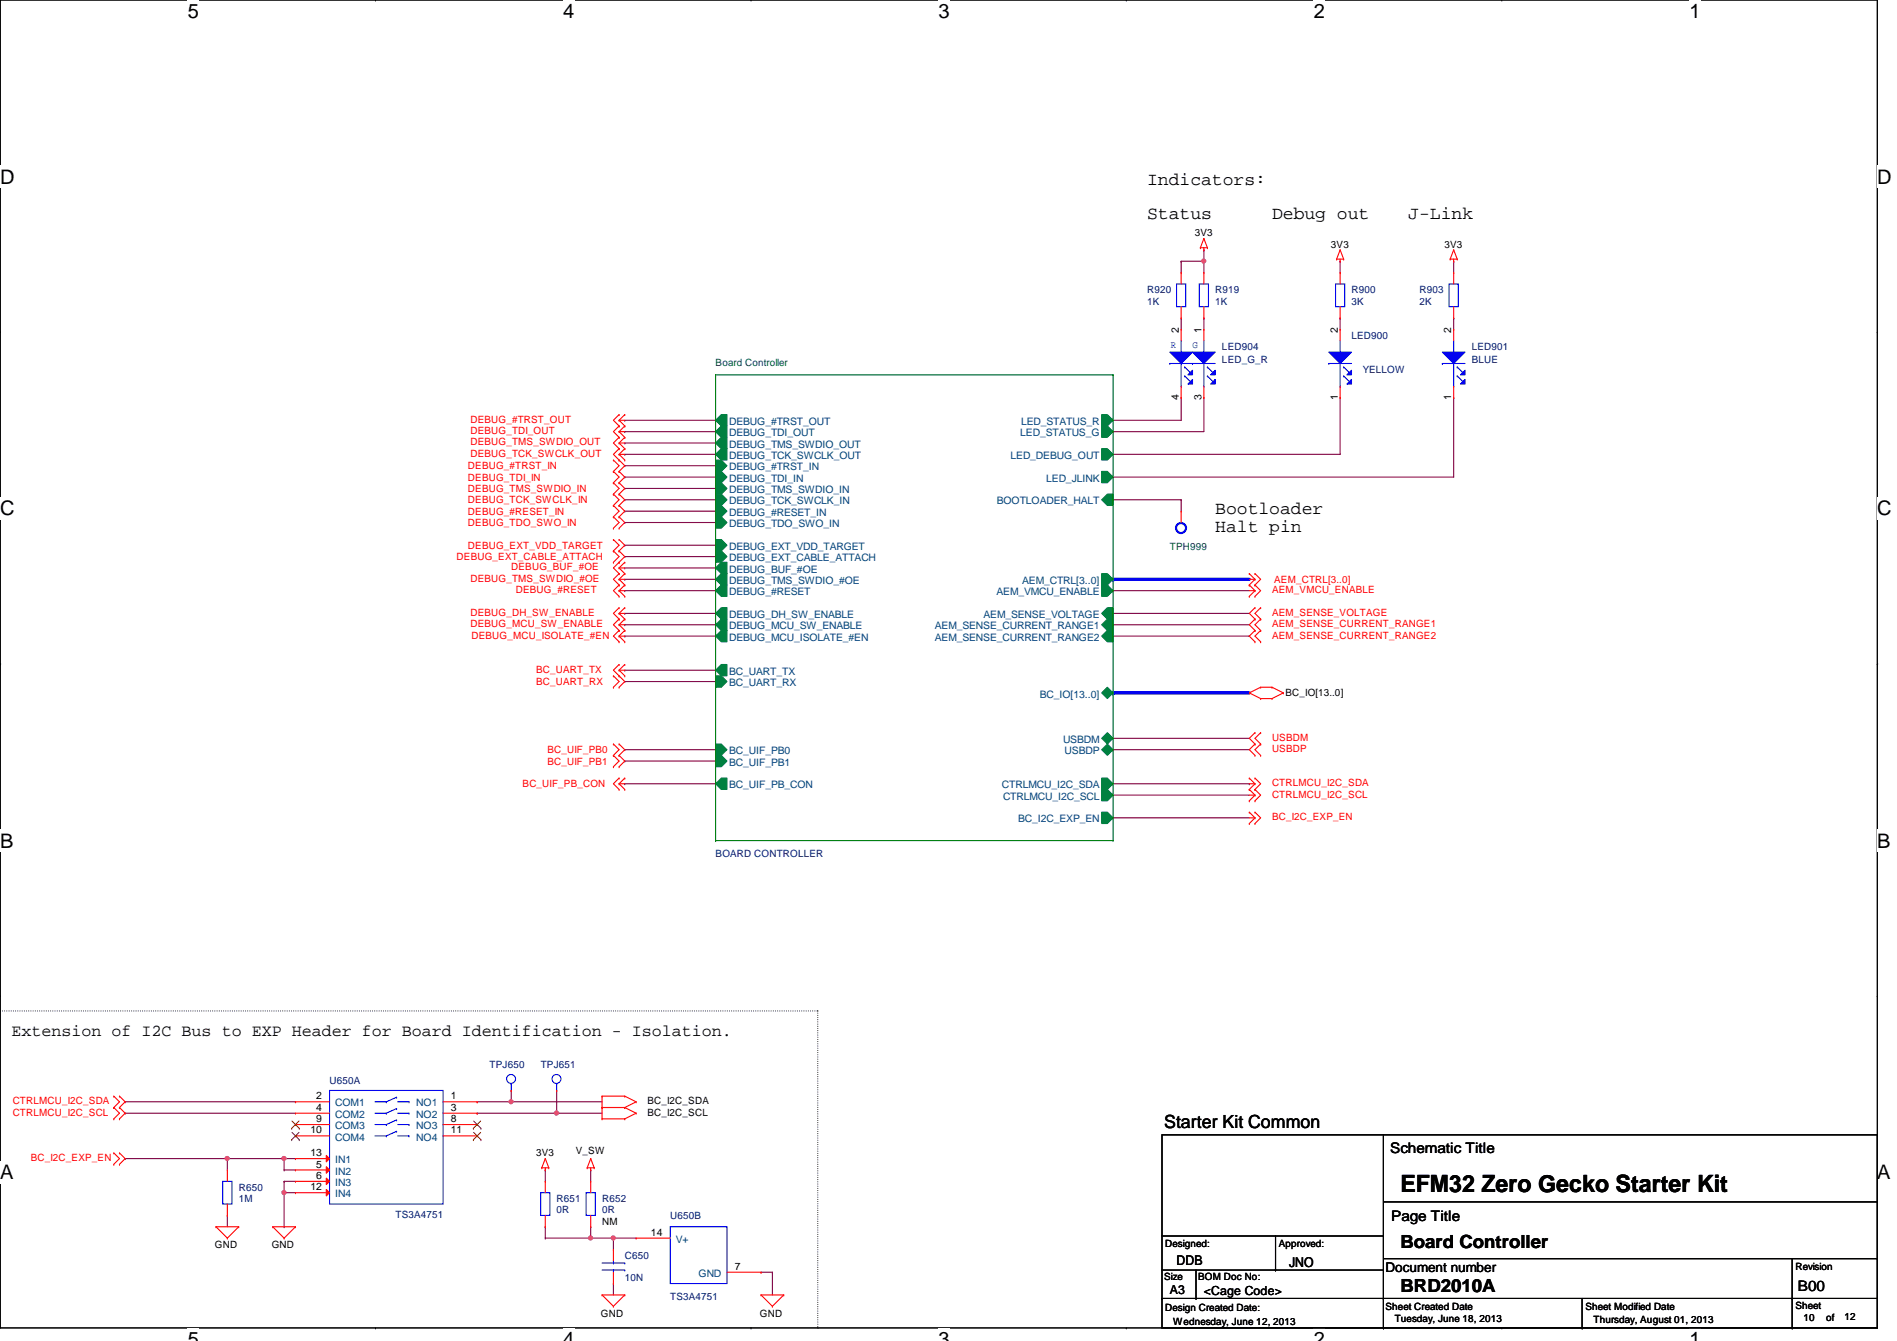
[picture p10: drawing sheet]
<svg xmlns="http://www.w3.org/2000/svg" width="297mm" height="210mm" viewBox="0 0 297 210" stroke-linecap="round" stroke-linejoin="round" font-family="sans-serif">
<path d="M0 0h294v207.9h-294z" fill="none" stroke="#000" stroke-width=".17"/>
<g fill="#fff">
<path d="M29.4 0h1.8v3.5h-1.8z"/>
<path d="M29.4 207.9h1.8v2h-1.8z"/>
</g>
<path d="M58.8 0h.1M58.8 207.9h.1" fill="none" stroke="#000" stroke-width=".17"/>
<g fill="#fff">
<path d="M88.2 0h1.7v3.5h-1.7z"/>
<path d="M88.2 207.9h1.7v2h-1.7z"/>
</g>
<path d="M117.6 0h.1M117.6 207.9h.1" fill="none" stroke="#000" stroke-width=".17"/>
<g fill="#fff">
<path d="M147 0h1.7v3.5h-1.7z"/>
<path d="M147 207.9h1.7v2h-1.7z"/>
</g>
<path d="M176.4 0h.1M176.4 207.9h.1" fill="none" stroke="#000" stroke-width=".17"/>
<g fill="#fff">
<path d="M205.7 0h1.8v3.5h-1.8z"/>
<path d="M205.7 207.9h1.8v2h-1.8z"/>
</g>
<path d="M235.2 0h.1M235.2 207.9h.1" fill="none" stroke="#000" stroke-width=".17"/>
<g fill="#fff">
<path d="M264.5 0h1.8v3.5h-1.8z"/>
<path d="M264.5 207.9h1.8v2h-1.8z"/>
<path d="M0 26h2.3v3.4h-2.3z"/>
<path d="M294 26h2.2v3.4h-2.2z"/>
<path d="M0 77.9h2.3v3.5h-2.3z"/>
<path d="M294 77.9h2.2v3.5h-2.2z"/>
</g>
<path d="M0 51.9h.1M294 51.9h.1" fill="none" stroke="#000" stroke-width=".17"/>
<g fill="#fff">
<path d="M0 129.9h2.1v3.4h-2.1z"/>
<path d="M294 129.9h2v3.4h-2z"/>
</g>
<path d="M0 103.9h.1M294 103.9h.1" fill="none" stroke="#000" stroke-width=".17"/>
<path d="M0 103.9h.1M294 103.9h.1" fill="none" stroke="#000" stroke-width=".16"/>
<g fill="#fff">
<path d="M0 181.8h2.1v3.5h-2.1z"/>
<path d="M294 181.8h2v3.5h-2z"/>
</g>
<path d="M0 155.9h.1M294 155.9h.1" fill="none" stroke="#000" stroke-width=".17"/>
<path d="M0 158.2h128.1M128.1 158.2h.1M128.1 158.2v49.7M128.1 207.9h.1" fill="none" stroke="#000" stroke-width=".17" stroke-dasharray="0 .3"/>
<g fill="none" stroke="#800040" stroke-width=".17">
<path d="M97.8 76.5h.1M97.8 74.7h.1M97.8 72.9h.1M97.8 78.2h.1M97.8 65.8h.1M97.8 71.1h.1M97.8 69.3h.1M97.8 67.6h.1M97.8 76.5h14.3M97.8 74.7h14.3M97.8 72.9h14.3M97.8 78.2h14.3"/>
<path d="M97.8 65.8h14.3M97.8 71.1h14.3M97.8 69.3h14.3M97.8 67.6h14.3M97.8 81.8h.1M97.8 80h.1M97.8 85.3h.1M97.8 87.1h.1M97.8 88.9h.1M97.8 90.7h.1M97.8 92.5h.1M97.8 96h.1"/>
<path d="M97.8 97.8h.1M97.8 99.6h.1M97.8 81.8h14.3M97.8 80h14.3M97.8 85.3h14.3M97.8 87.1h14.3M97.8 88.9h14.3M97.8 90.7h14.3M97.8 92.5h14.3M97.8 96h14.3M97.8 97.8h14.3M97.8 99.6h14.3"/>
<path d="M174.3 117.3h.1M174.3 115.6h.1M174.3 117.3h21.3M174.3 115.6h21.3"/>
</g>
<path d="M174.3 90.7h21.3" fill="none" stroke="#00f" stroke-width=".51"/>
<circle cx="174.3" cy="90.7" r=".25" fill="#00f"/>
<g fill="none" stroke="#800040" stroke-width=".17">
<path d="M188.5 39.1h.1M188.5 39.1v3.6M185 40.9h.1M185 40.9h3.5M188.5 40.9h.1M174.3 92.5h.1M174.3 96h.1M174.3 99.6h.1M174.3 97.8h.1M174.3 92.5h21.3M174.3 96h21.3M174.3 99.6h21.3"/>
<path d="M174.3 97.8h21.3M97.8 104.9h.1M97.8 106.7h.1M97.8 104.9h14.3M97.8 106.7h14.3"/>
</g>
<circle cx="188.5" cy="40.9" r=".32" fill="#f0f"/>
<circle cx="188.5" cy="40.9" r=".32" fill="none" stroke="#f0f" stroke-width=".17"/>
<g fill="none" stroke="#800040" stroke-width=".17">
<path d="M185 40.9h.1M185 49.8h.1M185 40.9v1.8M185 49.8v1.8M188.5 49.8h.1M188.5 49.8v1.8M209.8 40.9h.1M209.8 49.8h.1M209.8 40.9v1.8M209.8 49.8v1.8M227.6 40.9h.1M227.6 49.8h.1"/>
<path d="M227.6 40.9v1.8M227.6 49.8v1.8M174.3 78.2h.1M174.3 65.8h.1M174.3 67.6h.1M174.3 71.1h.1M174.3 74.7h.1M174.3 78.2h10.7M185 78.2h.1M185 62.2h.1M185 62.2v3.6h-10.7M185 78.2v1.8"/>
<path d="M188.5 62.2h.1M188.5 62.2v5.4h-14.2M209.8 62.2h.1M209.8 62.2v8.9h-35.5M227.6 62.2h.1M227.6 62.2v12.5h-53.3M97.8 117.3h.1M97.8 119.1h.1M97.8 117.3h14.3M97.8 119.1h14.3M97.8 122.7h.1M97.8 122.7h14.3"/>
</g>
<path d="M174.3 108.5h21.3" fill="none" stroke="#00f" stroke-width=".51"/>
<circle cx="174.3" cy="108.5" r=".25" fill="#00f"/>
<path d="M74.7 172.5h.1M74.7 174.2h.1M74.7 172.5h5.3M74.7 174.2h12.5M44.5 184.9h.1M44.5 184.9h1.8M44.5 184.9v1.8" fill="none" stroke="#800040" stroke-width=".17"/>
<circle cx="44.5" cy="186.7" r=".32" fill="#f0f"/>
<circle cx="44.5" cy="186.7" r=".32" fill="none" stroke="#f0f" stroke-width=".17"/>
<path d="M44.5 186.7h.1M44.5 192h.1M44.5 181.4h.1M44.5 186.7h1.8M44.5 181.4v1.7M44.5 186.7v5.3M44.5 181.4h1.8" fill="none" stroke="#800040" stroke-width=".17"/>
<circle cx="44.5" cy="181.3" r=".32" fill="#f0f"/>
<circle cx="44.5" cy="181.3" r=".32" fill="none" stroke="#f0f" stroke-width=".17"/>
<g fill="none" stroke="#800040" stroke-width=".17">
<path d="M35.6 190.2h.1M35.6 181.4h.1M35.6 181.4v1.7M35.6 190.2v1.8M44.5 183.1h.1M44.5 183.1h1.8M96.1 193.8h.1M96.1 193.8h3.5M96.1 193.8v1.8M119.2 199.1h.1M119.2 199.1h1.7M120.9 199.1h.1"/>
<path d="M120.9 199.1v3.6M96.1 200.9h.1M96.1 200.9v1.8"/>
</g>
<circle cx="96" cy="193.8" r=".32" fill="#f0f"/>
<circle cx="96" cy="193.8" r=".32" fill="none" stroke="#f0f" stroke-width=".17"/>
<g fill="none" stroke="#800040" stroke-width=".17">
<path d="M174.3 124.5h.1M174.3 128h.1M174.3 124.5h21.3M174.3 122.7h21.3M174.3 128h21.3M195.6 122.7h.1M19.6 172.5h.1M19.6 174.2h.1M19.6 172.5h26.7M19.6 174.2h26.7M19.6 181.4h.1M19.6 181.4h24.9"/>
<path d="M35.6 181.4h.1"/>
</g>
<circle cx="35.6" cy="181.3" r=".32" fill="#f0f"/>
<circle cx="35.6" cy="181.3" r=".32" fill="none" stroke="#f0f" stroke-width=".17"/>
<path d="M80 170.7h.1M80 172.5h.1M80 170.7v1.8M80 172.5h14.3" fill="none" stroke="#800040" stroke-width=".17"/>
<circle cx="80" cy="172.4" r=".32" fill="#f0f"/>
<circle cx="80" cy="172.4" r=".32" fill="none" stroke="#f0f" stroke-width=".17"/>
<path d="M87.2 170.7h.1M87.2 174.2h.1M87.2 170.7v3.5M87.2 174.2h7.1" fill="none" stroke="#800040" stroke-width=".17"/>
<circle cx="87.1" cy="174.2" r=".32" fill="#f0f"/>
<circle cx="87.1" cy="174.2" r=".32" fill="none" stroke="#f0f" stroke-width=".17"/>
<path d="M85.4 183.1h.1M85.4 192h.1M85.4 193.8h.1M85.4 183.1v1.8M85.4 192v1.8M85.4 193.8h7.1M92.5 183.1h.1M92.5 183.1v1.8" fill="none" stroke="#800040" stroke-width=".17"/>
<circle cx="92.5" cy="193.8" r=".32" fill="#f0f"/>
<circle cx="92.5" cy="193.8" r=".32" fill="none" stroke="#f0f" stroke-width=".17"/>
<path d="M92.5 192h.1M92.5 193.8h.1M92.5 192v1.8M92.5 193.8h3.6" fill="none" stroke="#800040" stroke-width=".17"/>
<g fill="none" stroke="#f00" stroke-width=".17">
<path d="M188 38.8h.1M188 38.8h1.1M188.5 39.1h.1M188.5 37.3h.1M188.5 38.8v.3M188.5 37.3l-.5 1.5M188.5 37.3l.6 1.5M189.1 38.8h.1M209.8 39.1h.1M209.8 39.1l-.5 1.5M209.8 39.1l.6 1.5M227.6 39.1h.1"/>
<path d="M227.6 39.1l.6 1.5M227.6 39.1l-.5 1.5M209.3 40.6h.1M209.3 40.6h1.1M209.8 40.9h.1M209.8 40.6v.3M210.4 40.6h.1M227.1 40.6h.1M227.1 40.6h1.1M227.6 40.9h.1M227.6 49.8h.1M227.6 42.7h.1"/>
<path d="M227.6 40.6v.3M227.6 42.7v1.7M227.6 48v1.8M228.2 40.6h.1M96.1 75.6h.1M96.1 77.3h.1M96.1 73.8h.1M96.1 79.1h.1M96.1 72h.1M96.1 75.6l.8 .9-.8 .8M96.1 73.8l.8 .9-.8 .9M96.1 77.3l.8 .9-.8 .9"/>
<path d="M96.1 79.1l.8 .9-.8 .9M96.1 72l.8 .9-.8 .9M96.9 75.6h.1M96.9 77.3h.1M96.9 73.8h.1M96.9 79.1h.1M96.9 66.7h.1M96.9 64.9h.1M96.9 65.8h.1M96.9 72h.1M96.9 70.2h.1M96.9 71.1h.1"/>
<path d="M96.9 68.5h.1M96.9 69.3h.1M96.9 67.6h.1M96.9 75.6l.9 .9-.9 .8M96.9 73.8l.9 .9-.9 .9M96.9 77.3l.9 .9-.9 .9M96.9 79.1l.9 .9-.9 .9M96.9 64.9l-.8 .9 .8 .9M96.9 65.8l.9 .9M96.9 65.8h.9M96.9 70.2l-.8 .9 1.7 1.8-.9 .9M96.9 71.1l.9 .9"/>
<path d="M96.9 71.1h.9M96.9 68.5l-.8 .8 .8 .9M96.9 69.3l.9 .9M96.9 69.3h.9M96.9 66.7l-.8 .9 .8 .9M96.9 67.6l.9 .9M96.9 67.6h.9M97.8 66.7h.1M97.8 64.9h.1M97.8 72h.1M97.8 70.2h.1M97.8 68.5h.1"/>
<path d="M97.8 64.9l-.9 .9M97.8 70.2l-.9 .9M97.8 68.5l-.9 .8M97.8 66.7l-.9 .9M96.1 80.9h.1M96.1 82.7h.1M96.1 86.2h.1M96.1 88h.1M96.1 84.5h.1M96.1 80.9l.8 .9-.8 .9M96.1 86.2l.8 .9-.8 .9M96.1 84.5l.8 .8-.8 .9"/>
<path d="M96.9 89.8h.1M96.9 88h.1M96.9 88.9h.1M96.9 91.6h.1M96.9 90.7h.1M96.9 80.9h.1M96.9 82.7h.1M96.9 86.2h.1M96.9 84.5h.1M96.9 93.3h.1M96.9 92.5h.1M96.9 96.9h.1"/>
<path d="M96.9 95.1h.1M96.9 96h.1M96.9 98.7h.1M96.9 97.8h.1M96.9 99.6h.1M96.9 86.2l.9 .9-1.7 1.8 .8 .9M96.9 88.9l.9 .9M96.9 88.9h.9M96.9 89.8l-.8 .9 .8 .9M96.9 90.7l.9 .9M96.9 90.7h.9M96.9 80.9l.9 .9-.9 .9"/>
<path d="M96.9 84.5l.9 .8-.9 .9M96.9 91.6l-.8 .9 .8 .8M96.9 92.5l.9 .8M96.9 92.5h.9M96.9 95.1l-.8 .9 .8 .9M96.9 96l.9 .9M96.9 96h.9M96.9 96.9l-.8 .9 .8 .9M96.9 97.8l.9 .9M96.9 97.8h.9M96.9 98.7l-.8 .9 .8 .9M96.9 99.6l.9 .9"/>
<path d="M96.9 99.6h.9M97.8 89.8h.1M97.8 88h.1M97.8 91.6h.1M97.8 93.3h.1M97.8 96.9h.1M97.8 95.1h.1M97.8 98.7h.1M97.8 88l-.9 .9M97.8 89.8l-.9 .9M97.8 91.6l-.9 .9M97.8 95.1l-.9 .9"/>
<path d="M97.8 96.9l-.9 .9M97.8 98.7l-.9 .9M195.6 91.6h.1M195.6 93.3h.1M195.6 89.8h.1M195.6 90.7h.9M195.6 92.5h.9M195.6 91.6l.9 .9M195.6 89.8l.9 .9M196.5 91.6h.1M196.5 93.3h.1M196.5 92.5h.1"/>
<path d="M196.5 89.8h.1M196.5 90.7h.1M196.5 96.9h.1M196.5 95.1h.1M196.5 98.7h.1M196.5 91.6l.9 .9-.9 .8M196.5 92.5l-.9 .8M196.5 89.8l.9 .9-.9 .9M196.5 90.7l-.9 .9M196.5 95.1l-.9 .9 .9 .9M196.5 98.7l-.9 .9 .9 .9M196.5 96.9l-.9 .9 .9 .9"/>
<path d="M197.4 96.9h.1M197.4 95.1h.1M197.4 98.7h.1M197.4 95.1l-.9 .9 .9 .9M197.4 98.7l-.9 .9 .9 .9M197.4 96.9l-.9 .9 .9 .9M96.1 105.8h.1M96.1 107.6h.1M96.1 116.5h.1M96.1 118.2h.1M96.1 105.8l.8 .9-.8 .9M96.1 116.5l.8 .8-.8 .9"/>
<path d="M96.1 118.2l.8 .9-.8 .9M96.9 100.5h.1M96.9 105.8h.1M96.9 107.6h.1M96.9 116.5h.1M96.9 118.2h.1M96.9 104h.1M96.9 104.9h.1M96.9 104l-.8 .9 1.7 1.8-.9 .9M96.9 116.5l.9 .8-.9 .9M96.9 118.2l.9 .9-.9 .9M96.9 104.9l.9 .9"/>
<path d="M96.9 104.9h.9M97.8 100.5h.1M97.8 105.8h.1M97.8 104h.1M97.8 104l-.9 .9M195.6 108.5h.1M195.6 108.5l1.8 .8M196.5 116.5h.1M196.5 114.7h.1M196.5 118.2h.1M196.5 100.5h.1M196.5 114.7l-.9 .9 .9 .9"/>
<path d="M196.5 116.5l-.9 .8 .9 .9M197.4 107.6h.1M197.4 109.3h.1M197.4 116.5h.1M197.4 114.7h.1M197.4 118.2h.1M197.4 100.5h.1M197.4 107.6l-1.8 .9M197.4 107.6h1.8M197.4 109.3h1.8M197.4 114.7l-.9 .9 .9 .9M197.4 116.5l-.9 .8 .9 .9"/>
<path d="M199.2 107.6h.1M199.2 109.3h.1M199.2 107.6l1.8 .9M201 108.5h.1M201 108.5l-1.8 .8M96.1 120h.1M96.9 120h.1M96.9 121.8h.1M96.9 123.6h.1M96.9 122.7h.1M96.9 121.8l-.8 .9 .8 .9M96.9 122.7l.9 .9"/>
<path d="M96.9 122.7h.9M97.8 121.8h.1M97.8 123.6h.1M97.8 121.8l-.9 .9M195.6 121.8h.1M195.6 123.6h.1M195.6 125.3h.1M195.6 127.1h.1M195.6 128.9h.1M195.6 122.7h.9M195.6 121.8l.9 .9M195.6 123.6l.9 .9"/>
<path d="M195.6 124.5h.9M195.6 127.1l.9 .9M195.6 128h.9M196.5 121.8h.1M196.5 123.6h.1M196.5 122.7h.1M196.5 125.3h.1M196.5 124.5h.1M196.5 127.1h.1M196.5 128.9h.1M196.5 128h.1M196.5 127.1l.9 .9-.9 .9"/>
<path d="M196.5 121.8l.9 .9-.9 .9M196.5 122.7l-.9 .9M196.5 123.6l.9 .9-.9 .8M196.5 124.5l-.9 .8M196.5 128l-.9 .9M17.8 171.6h.1M17.8 173.4h.1M17.8 175.1h.1M17.8 173.4l.9 .8-.9 .9M17.8 171.6l.9 .9-.9 .9M18.7 171.6h.1M18.7 173.4h.1"/>
<path d="M18.7 175.1h.1M18.7 171.6l.9 .9-.9 .9M18.7 173.4l.9 .8-.9 .9M94.3 173.4h.1M94.3 171.6h.1M94.3 175.1h.1M94.3 171.6h3.5M94.3 173.4h3.5M94.3 171.6v3.5M94.3 175.1h3.5M97.8 171.6h.1M97.8 173.4h.1"/>
<path d="M97.8 175.1h.1M97.8 171.6l1.8 .9M97.8 173.4l1.8 .8M99.6 172.5h.1M99.6 174.2h.1M99.6 172.5l-1.8 .9M99.6 174.2l-1.8 .9M17.8 180.5h.1M17.8 182.2h.1M17.8 180.5l.9 .9-.9 .8M18.7 180.5h.1M18.7 182.2h.1"/>
<path d="M18.7 180.5l.9 .9-.9 .8M33.8 192h.1M33.8 192h3.6M33.8 192l1.8 1.8M35.6 193.8h.1M37.4 192h.1M37.4 192l-1.8 1.8M42.7 192h.1M42.7 192h3.6M42.7 192l1.8 1.8M44.5 193.8h.1M46.3 192h.1"/>
<path d="M46.3 192l-1.8 1.8M84.8 182.8h.1M84.8 182.8h1.1M85.4 183.1h.1M85.4 181.4h.1M85.4 182.8v.3M85.4 181.4l-.6 1.4M85.4 181.4l.5 1.4M85.9 182.8h.1M91.9 182.8h.1M91.9 182.8h1.1M92.5 183.1h.1"/>
<path d="M92.5 181.4h.1M92.5 182.8v.3M92.5 181.4l-.6 1.4M92.5 181.4l.5 1.4M93 182.8h.1M96.1 195.6h.1M96.1 195.6v1.8M96.1 199.1v1.8M94.3 202.7h.1M94.3 202.7h3.5M94.3 202.7l1.8 1.8M96.1 204.5h.1"/>
<path d="M96.1 200.9h.1M97.8 202.7h.1M97.8 202.7l-1.7 1.8M119.2 202.7h.1M119.2 202.7h3.5M119.2 202.7l1.7 1.8M120.9 204.5h.1M122.7 202.7h.1M122.7 202.7l-1.8 1.8"/>
</g>
<g fill="none" stroke="#000" stroke-width=".17">
<path d="M181.9 177.6h112.1v30.3h-112.1zM216.6 177.6v30.3M181.9 198.8h34.7M181.9 193.5h34.7M187.3 198.8v4.4M199.7 198.8h.1M199.7 193.5v5.3M216.6 198.8h.1M216.6 193.5h.1M216.6 188.1h77.4M216.6 197h77.4M280.6 197v10.9"/>
<path d="M294 188.1h.1M294 197h.1M181.9 203.2h.1M181.9 203.2h112.1M187.3 203.2h.1M216.6 203.2h.1M216.6 207.9h.1M247.7 207.9h.1M247.7 203.2v4.7M280.6 203.2h.1M280.6 207.9h.1"/>
</g>
<path d="M226.9 44.4h1.4v3.6h-1.4zM94.3 197.7h3.5M94.3 198.8h3.5M96.1 198.8h.1M96.1 197.7h.1M96.1 197.4v.3M96.1 198.8v.3M97.8 197.7h.1M97.8 198.8h.1" fill="none" stroke="#00f" stroke-width=".17"/>
<path d="M172.5 115.6l.9-.9 .9 .9-.9 .9z" fill="#008040"/>
<path d="M172.5 115.6l.9-.9 .9 .9-.9 .9z" fill="none" stroke="#008040" stroke-width=".17"/>
<path d="M172.5 117.3l.9-.8 .9 .8-.9 .9z" fill="#008040"/>
<path d="M172.5 117.3l.9-.8 .9 .8-.9 .9z" fill="none" stroke="#008040" stroke-width=".17"/>
<path d="M112.1 65.8l.8-.9h.9v1.8h-.9z" fill-rule="evenodd" fill="#008040"/>
<path d="M112.1 65.8l.8-.9h.9v1.8h-.9z" fill="none" stroke="#008040" stroke-width=".17"/>
<path d="M112.1 67.6l.8-.9h.9v1.8h-.9z" fill-rule="evenodd" fill="#008040"/>
<path d="M112.1 67.6l.8-.9h.9v1.8h-.9z" fill="none" stroke="#008040" stroke-width=".17"/>
<path d="M112.1 69.3l.8-.8h.9v1.7h-.9z" fill-rule="evenodd" fill="#008040"/>
<path d="M112.1 69.3l.8-.8h.9v1.7h-.9z" fill="none" stroke="#008040" stroke-width=".17"/>
<path d="M112.1 71.1l.8-.9h.9v1.8h-.9z" fill-rule="evenodd" fill="#008040"/>
<path d="M112.1 71.1l.8-.9h.9v1.8h-.9z" fill="none" stroke="#008040" stroke-width=".17"/>
<path d="M112.1 72h.8l.9 .9-.9 .9h-.8z" fill-rule="evenodd" fill="#008040"/>
<path d="M112.1 72h.8l.9 .9-.9 .9h-.8z" fill="none" stroke="#008040" stroke-width=".17"/>
<path d="M112.1 73.8h.8l.9 .9-.9 .9h-.8z" fill-rule="evenodd" fill="#008040"/>
<path d="M112.1 73.8h.8l.9 .9-.9 .9h-.8z" fill="none" stroke="#008040" stroke-width=".17"/>
<path d="M112.1 75.6h.8l.9 .9-.9 .8h-.8z" fill-rule="evenodd" fill="#008040"/>
<path d="M112.1 75.6h.8l.9 .9-.9 .8h-.8z" fill="none" stroke="#008040" stroke-width=".17"/>
<path d="M112.1 77.3h.8l.9 .9-.9 .9h-.8z" fill-rule="evenodd" fill="#008040"/>
<path d="M112.1 77.3h.8l.9 .9-.9 .9h-.8z" fill="none" stroke="#008040" stroke-width=".17"/>
<path d="M112.1 79.1h.8l.9 .9-.9 .9h-.8z" fill-rule="evenodd" fill="#008040"/>
<path d="M112.1 79.1h.8l.9 .9-.9 .9h-.8z" fill="none" stroke="#008040" stroke-width=".17"/>
<path d="M112.1 80.9h.8l.9 .9-.9 .9h-.8z" fill-rule="evenodd" fill="#008040"/>
<path d="M112.1 80.9h.8l.9 .9-.9 .9h-.8z" fill="none" stroke="#008040" stroke-width=".17"/>
<path d="M112.1 84.5h.8l.9 .8-.9 .9h-.8z" fill-rule="evenodd" fill="#008040"/>
<path d="M112.1 84.5h.8l.9 .8-.9 .9h-.8z" fill="none" stroke="#008040" stroke-width=".17"/>
<path d="M112.1 86.2h.8l.9 .9-.9 .9h-.8z" fill-rule="evenodd" fill="#008040"/>
<path d="M112.1 86.2h.8l.9 .9-.9 .9h-.8z" fill="none" stroke="#008040" stroke-width=".17"/>
<path d="M172.5 91.6h.9l.9 .9-.9 .8h-.9z" fill-rule="evenodd" fill="#008040"/>
<path d="M172.5 91.6h.9l.9 .9-.9 .8h-.9z" fill="none" stroke="#008040" stroke-width=".17"/>
<path d="M112.1 92.5l.8-.9h.9v1.7h-.9z" fill-rule="evenodd" fill="#008040"/>
<path d="M112.1 92.5l.8-.9h.9v1.7h-.9z" fill="none" stroke="#008040" stroke-width=".17"/>
<path d="M112.1 96l.8-.9h.9v1.8h-.9z" fill-rule="evenodd" fill="#008040"/>
<path d="M112.1 96l.8-.9h.9v1.8h-.9z" fill="none" stroke="#008040" stroke-width=".17"/>
<path d="M112.1 97.8l.8-.9h.9v1.8h-.9z" fill-rule="evenodd" fill="#008040"/>
<path d="M112.1 97.8l.8-.9h.9v1.8h-.9z" fill="none" stroke="#008040" stroke-width=".17"/>
<path d="M172.5 89.8h.9l.9 .9-.9 .9h-.9z" fill-rule="evenodd" fill="#008040"/>
<path d="M172.5 89.8h.9l.9 .9-.9 .9h-.9z" fill="none" stroke="#008040" stroke-width=".17"/>
<path d="M112.1 99.6l.8-.9h.9v1.8h-.9z" fill-rule="evenodd" fill="#008040"/>
<path d="M112.1 99.6l.8-.9h.9v1.8h-.9z" fill="none" stroke="#008040" stroke-width=".17"/>
<path d="M172.5 96l.9-.9h.9v1.8h-.9z" fill-rule="evenodd" fill="#008040"/>
<path d="M172.5 96l.9-.9h.9v1.8h-.9z" fill="none" stroke="#008040" stroke-width=".17"/>
<path d="M172.5 97.8l.9-.9h.9v1.8h-.9z" fill-rule="evenodd" fill="#008040"/>
<path d="M172.5 97.8l.9-.9h.9v1.8h-.9z" fill="none" stroke="#008040" stroke-width=".17"/>
<path d="M172.5 99.6l.9-.9h.9v1.8h-.9z" fill-rule="evenodd" fill="#008040"/>
<path d="M172.5 99.6l.9-.9h.9v1.8h-.9z" fill="none" stroke="#008040" stroke-width=".17"/>
<path d="M112.1 105.8h.8l.9 .9-.9 .9h-.8z" fill-rule="evenodd" fill="#008040"/>
<path d="M112.1 105.8h.8l.9 .9-.9 .9h-.8z" fill="none" stroke="#008040" stroke-width=".17"/>
<path d="M112.1 104.9l.8-.9h.9v1.8h-.9z" fill-rule="evenodd" fill="#008040"/>
<path d="M112.1 104.9l.8-.9h.9v1.8h-.9z" fill="none" stroke="#008040" stroke-width=".17"/>
<path d="M112.1 116.5h.8l.9 .8-.9 .9h-.8z" fill-rule="evenodd" fill="#008040"/>
<path d="M112.1 116.5h.8l.9 .8-.9 .9h-.8z" fill="none" stroke="#008040" stroke-width=".17"/>
<path d="M112.1 118.2h.8l.9 .9-.9 .9h-.8z" fill-rule="evenodd" fill="#008040"/>
<path d="M112.1 118.2h.8l.9 .9-.9 .9h-.8z" fill="none" stroke="#008040" stroke-width=".17"/>
<path d="M112.1 88.9l.8-.9h.9v1.8h-.9z" fill-rule="evenodd" fill="#008040"/>
<path d="M112.1 88.9l.8-.9h.9v1.8h-.9z" fill="none" stroke="#008040" stroke-width=".17"/>
<path d="M112.1 90.7l.8-.9h.9v1.8h-.9z" fill-rule="evenodd" fill="#008040"/>
<path d="M112.1 90.7l.8-.9h.9v1.8h-.9z" fill="none" stroke="#008040" stroke-width=".17"/>
<path d="M172.5 78.2l.9-.9h.9v1.8h-.9z" fill-rule="evenodd" fill="#008040"/>
<path d="M172.5 78.2l.9-.9h.9v1.8h-.9z" fill="none" stroke="#008040" stroke-width=".17"/>
<path d="M172.5 64.9h.9l.9 .9-.9 .9h-.9z" fill-rule="evenodd" fill="#008040"/>
<path d="M172.5 64.9h.9l.9 .9-.9 .9h-.9z" fill="none" stroke="#008040" stroke-width=".17"/>
<path d="M172.5 66.7h.9l.9 .9-.9 .9h-.9z" fill-rule="evenodd" fill="#008040"/>
<path d="M172.5 66.7h.9l.9 .9-.9 .9h-.9z" fill="none" stroke="#008040" stroke-width=".17"/>
<path d="M172.5 70.2h.9l.9 .9-.9 .9h-.9z" fill-rule="evenodd" fill="#008040"/>
<path d="M172.5 70.2h.9l.9 .9-.9 .9h-.9z" fill="none" stroke="#008040" stroke-width=".17"/>
<path d="M172.5 73.8h.9l.9 .9-.9 .9h-.9z" fill-rule="evenodd" fill="#008040"/>
<path d="M172.5 73.8h.9l.9 .9-.9 .9h-.9z" fill="none" stroke="#008040" stroke-width=".17"/>
<path d="M112.1 122.7l.8-.9h.9v1.8h-.9z" fill-rule="evenodd" fill="#008040"/>
<path d="M112.1 122.7l.8-.9h.9v1.8h-.9z" fill="none" stroke="#008040" stroke-width=".17"/>
<path d="M172.5 121.8h.9l.9 .9-.9 .9h-.9z" fill-rule="evenodd" fill="#008040"/>
<path d="M172.5 121.8h.9l.9 .9-.9 .9h-.9z" fill="none" stroke="#008040" stroke-width=".17"/>
<path d="M172.5 123.6h.9l.9 .9-.9 .8h-.9z" fill-rule="evenodd" fill="#008040"/>
<path d="M172.5 123.6h.9l.9 .9-.9 .8h-.9z" fill="none" stroke="#008040" stroke-width=".17"/>
<path d="M172.5 108.5l.9-.9 .9 .9-.9 .8z" fill="#008040"/>
<path d="M172.5 108.5l.9-.9 .9 .9-.9 .8z" fill="none" stroke="#008040" stroke-width=".17"/>
<path d="M172.5 127.1h.9l.9 .9-.9 .9h-.9z" fill-rule="evenodd" fill="#008040"/>
<path d="M172.5 127.1h.9l.9 .9-.9 .9h-.9z" fill="none" stroke="#008040" stroke-width=".17"/>
<path d="M112.1 58.7h.1M112.1 58.7h62.2M112.1 58.7v72.9M174.3 58.7h.1M174.3 58.7v72.9M112.1 131.6h.1M112.1 131.6h62.2M174.3 131.6h.1" fill="none" stroke="#008000" stroke-width=".17"/>
<g fill="none" stroke="#00f" stroke-width=".17">
<path d="M184.2 44.4h1.5v3.6h-1.5zM187.8 44.4h1.4v3.6h-1.4zM51.6 170.7h17.8v17.8h-17.8zM58.7 172.5h1.8M58.7 174.2h1.8M58.7 176h1.8M58.7 177.8h1.8M60.5 172.5h.1M60.5 174.2h.1M60.5 176h.1M60.5 177.8h.1M62.1 171.7h.1"/>
<path d="M62.1 173.5h.1M62.1 175.3h.1M62.1 177.1h.1M62.1 171.7l-1.6 .8M62.1 173.5l-1.6 .7M62.1 175.3l-1.6 .7M62.1 177.1l-1.6 .7M62.3 172.5h1.7M62.3 174.2h1.7M62.3 176h1.7M62.3 177.8h1.7M64 172.5h.1"/>
<path d="M64 174.2h.1M64 176h.1M64 177.8h.1"/>
<circle cx="184.9" cy="82.6" r=".7"/>
<circle cx="184.9" cy="82.6" r=".87"/>
</g>
<g fill="none" stroke="#f00" stroke-width=".17">
<path d="M185 49.8h.1M185 42.7h.1M185 42.7v1.7M185 48v1.8M188.5 49.8h.1M188.5 42.7h.1M188.5 42.7v1.7M188.5 48v1.8M185 80h.1M185 80v1.8M46.3 172.5h.1M46.3 174.2h.1"/>
<path d="M46.3 176h.1M46.3 177.8h.1M46.3 172.5h5.3M46.3 174.2h5.3M46.3 176h5.3M46.3 177.8h5.3M69.4 172.5h5.3M69.4 174.2h5.3M69.4 176h5.3M69.4 177.8h5.3M74.7 174.2h.1M74.7 176h.1"/>
<path d="M74.7 177.8h.1M74.7 172.5h.1"/>
</g>
<g fill="none" stroke="#804000" stroke-width=".16">
<path d="M45.7 176.6h.1M45.7 178.4h.1M45.7 175.5l1.2 1.1M45.7 177.2l1.2 1.2M46.8 175.5l-1.1 1.1M46.8 177.2l-1.1 1.2M46.9 176.6h.1M46.9 178.4h.1M74.1 176.6h.1M74.1 178.4h.1M74.2 175.5l1.1 1.1M74.2 177.2l1.1 1.2"/>
<path d="M75.3 175.5l-1.2 1.1M75.3 177.2l-1.2 1.2M75.3 176.6h.1M75.3 178.4h.1"/>
</g>
<path d="M51.1 180.8l.5 .6-.5 .5z" fill="#f00"/>
<path d="M46.3 181.4h.1M46.3 181.4h5.3M51.1 180.8l.5 .6-.5 .5z" fill="none" stroke="#f00" stroke-width=".17"/>
<path d="M51.1 182.6l.5 .5-.5 .5z" fill="#f00"/>
<path d="M46.3 183.1h.1M46.3 183.1h5.3M51.1 182.6l.5 .5-.5 .5z" fill="none" stroke="#f00" stroke-width=".17"/>
<path d="M51.1 184.4l.5 .5-.5 .5z" fill="#f00"/>
<path d="M46.3 184.9h.1M46.3 184.9h5.3M51.1 184.4l.5 .5-.5 .5z" fill="none" stroke="#f00" stroke-width=".17"/>
<path d="M51.1 186.2l.5 .5-.5 .5z" fill="#f00"/>
<g fill="none" stroke="#f00" stroke-width=".17">
<path d="M209.8 49.8h.1M209.8 42.7h.1M209.8 42.7v1.7M209.8 48v1.8M80 170.7h.1M35.6 190.2h.1M35.6 183.1h.1M35.6 183.1v1.8M35.6 188.5v1.7M46.3 186.7h.1M46.3 186.7h5.3M51.1 186.2l.5 .5-.5 .5z"/>
<path d="M85.4 192h.1M85.4 184.9h.1M85.4 184.9v1.8M85.4 190.2v1.8M99.6 193.8h.1M99.6 193.8h5.3M113.8 199.1h5.4M119.2 199.1h.1"/>
</g>
<g fill="none" stroke="#00f" stroke-width=".17">
<path d="M209.1 44.4h1.5v3.6h-1.5zM80 169.6h.1M80 169.6v1.1M34.9 184.9h1.4v3.6h-1.4zM84.7 186.7h1.4v3.5h-1.4zM104.9 192h8.9v8.9h-8.9z"/>
<circle cx="80" cy="168.9" r=".7"/>
</g>
<path d="M225.8 55.1h3.6l-1.8 1.8z" fill="#00f"/>
<path d="M225.8 55.1h3.6l-1.8 1.8z" fill="none" stroke="#00f" stroke-width=".17"/>
<path d="M229.4 58v.7h-.7z" fill="#00f"/>
<path d="M229.4 58v.7h-.7z" fill="none" stroke="#00f" stroke-width=".17"/>
<path d="M228.7 60.1l.7-.7v.7z" fill="#00f"/>
<g fill="none" stroke="#00f" stroke-width=".17">
<path d="M225.8 56.9h.1M225.8 56.9h3.6M227.6 55.1h.1M227.6 53.3v1.8M227.6 56.9v3.6M228.2 57.4h.1M228.2 58.8h.1M228.2 57.4l.9 .9M228.2 58.8l.9 .9M227.6 60.5h.1M228.7 60.1l.7-.7v.7zM87.2 169.6h.1"/>
<path d="M87.2 169.6v1.1M91.8 186.7h1.4v3.5h-1.4z"/>
<circle cx="87.1" cy="168.9" r=".7"/>
</g>
<path d="M227.6 51.6h.1M227.6 51.6v1.7M227.6 62.2h.1M227.6 60.5v1.7M87.2 170.7h.1M92.5 192h.1M92.5 184.9h.1M92.5 184.9v1.8M92.5 190.2v1.8" fill="none" stroke="#f00" stroke-width=".17"/>
<path d="M208.1 55.1h3.5l-1.8 1.8z" fill="#00f"/>
<path d="M208.1 55.1h3.5l-1.8 1.8z" fill="none" stroke="#00f" stroke-width=".17"/>
<path d="M211.6 58v.7h-.7z" fill="#00f"/>
<path d="M211.6 58v.7h-.7z" fill="none" stroke="#00f" stroke-width=".17"/>
<path d="M210.9 60.1l.7-.7v.7z" fill="#00f"/>
<path d="M208.1 56.9h.1M208.1 56.9h3.5M209.8 55.1h.1M209.8 53.3v1.8M209.8 56.9v3.6M210.4 57.4h.1M210.4 58.8h.1M210.4 57.4l.9 .9M210.4 58.8l.9 .9M209.8 60.5h.1M210.9 60.1l.7-.7v.7z" fill="none" stroke="#00f" stroke-width=".17"/>
<path d="M209.8 51.6h.1M209.8 51.6v1.7M209.8 62.2h.1M209.8 60.5v1.7" fill="none" stroke="#f00" stroke-width=".17"/>
<path d="M186.7 55.1h3.6l-1.8 1.8z" fill="#00f"/>
<path d="M186.7 55.1h3.6l-1.8 1.8z" fill="none" stroke="#00f" stroke-width=".17"/>
<path d="M190.3 58v.7h-.7z" fill="#00f"/>
<path d="M190.3 58v.7h-.7z" fill="none" stroke="#00f" stroke-width=".17"/>
<path d="M189.6 60.1l.7-.7v.7z" fill="#00f"/>
<g fill="none" stroke="#00f" stroke-width=".17">
<path d="M185 56.9v3.6M186.7 56.9h.1M186.7 56.9h3.6M188.5 55.1h.1M188.5 53.3v1.8M188.5 56.9v3.6M189.1 57.4h.1M189.1 58.8h.1M189.1 57.4l.8 .9M189.1 58.8l.8 .9M185 60.5h.1M188.5 60.5h.1"/>
<path d="M189.6 60.1l.7-.7v.7z"/>
</g>
<path d="M183.2 55.1h3.5l-1.7 1.8z" fill="#00f"/>
<path d="M183.2 55.1h3.5l-1.7 1.8zM183.2 56.9h.1M183.2 56.9h3.5M185 55.1h.1M185 53.3v1.8M185.5 57.4h.1M185.5 58.8h.1M185.5 57.4l.9 .9M185.5 58.8l.9 .9" fill="none" stroke="#00f" stroke-width=".17"/>
<path d="M186.7 58v.7h-.7z" fill="#00f"/>
<path d="M186.7 58v.7h-.7z" fill="none" stroke="#00f" stroke-width=".17"/>
<path d="M186 60.1l.7-.7v.7z" fill="#00f"/>
<path d="M186 60.1l.7-.7v.7z" fill="none" stroke="#00f" stroke-width=".17"/>
<path d="M185 51.6h.1M185 51.6v1.7M188.5 51.6h.1M188.5 51.6v1.7M185 62.2h.1M185 60.5v1.7M188.5 62.2h.1M188.5 60.5v1.7" fill="none" stroke="#f00" stroke-width=".17"/>
<circle cx="188.5" cy="40.9" r=".32" fill="#f0f"/>
<circle cx="188.5" cy="40.9" r=".32" fill="none" stroke="#f0f" stroke-width=".17"/>
<circle cx="44.5" cy="186.7" r=".32" fill="#f0f"/>
<circle cx="44.5" cy="186.7" r=".32" fill="none" stroke="#f0f" stroke-width=".17"/>
<circle cx="44.5" cy="181.3" r=".32" fill="#f0f"/>
<circle cx="44.5" cy="181.3" r=".32" fill="none" stroke="#f0f" stroke-width=".17"/>
<circle cx="96" cy="193.8" r=".32" fill="#f0f"/>
<circle cx="96" cy="193.8" r=".32" fill="none" stroke="#f0f" stroke-width=".17"/>
<circle cx="35.6" cy="181.3" r=".32" fill="#f0f"/>
<circle cx="35.6" cy="181.3" r=".32" fill="none" stroke="#f0f" stroke-width=".17"/>
<circle cx="80" cy="172.4" r=".32" fill="#f0f"/>
<circle cx="80" cy="172.4" r=".32" fill="none" stroke="#f0f" stroke-width=".17"/>
<circle cx="87.1" cy="174.2" r=".32" fill="#f0f"/>
<circle cx="87.1" cy="174.2" r=".32" fill="none" stroke="#f0f" stroke-width=".17"/>
<circle cx="92.5" cy="193.8" r=".32" fill="#f0f"/>
<circle cx="92.5" cy="193.8" r=".32" fill="none" stroke="#f0f" stroke-width=".17"/>
<text font-size="3.7" x="219.3" y="186.6">EFM32 Zero Gecko Starter Kit</text>
<g font-size="3.1">
<text x="29.4" y="2.8">5</text>
<text x="88.2" y="2.8">4</text>
<text x="147" y="2.8">3</text>
<text x="205.7" y="2.8">2</text>
<text x="264.5" y="2.8">1</text>
<text x="0" y="28.7">D</text>
<text x="294" y="28.7">D</text>
<text x="0" y="80.7">C</text>
<text x="294" y="80.7">C</text>
<text x="0" y="132.7">B</text>
<text x="294" y="132.7">B</text>
<text x="0" y="184.6">A</text>
<text x="294" y="184.6">A</text>
<text x="29.4" y="210.7">5</text>
<text x="88.2" y="210.7">4</text>
<text x="147" y="210.7">3</text>
<text x="205.7" y="210.7">2</text>
<text x="264.5" y="210.7">1</text>
</g>
<g font-size="2.8">
<text x="179.6" y="28.9">Indicators:</text>
<text x="179.6" y="34.2">Status</text>
<text x="199.2" y="34.2">Debug out</text>
<text x="220.5" y="34.2">J-Link</text>
<text x="190.3" y="80.5">Bootloader</text>
<text x="190.3" y="83.3">Halt pin</text>
<text x="182.3" y="176.6">Starter Kit Common</text>
<text x="219.3" y="195.4">Board Controller</text>
<text x="219.3" y="202.3">BRD2010A</text>
</g>
<text font-size="2.6" x="1.8" y="162.1">Extension of I2C Bus to EXP Header for Board Identification - Isolation.</text>
<g font-size="2.3">
<text x="217.7" y="180.4">Schematic Title</text>
<text x="217.8" y="191.1">Page Title</text>
<text x="281.5" y="202.1">B00</text>
</g>
<g font-size="2.1">
<text x="184.2" y="198.1">DDB</text>
<text x="201.8" y="198.2">JNO</text>
<text x="217" y="199.1">Document number</text>
</g>
<g font-size="1.9">
<text x="183.2" y="202.5">A3</text>
<text x="188.5" y="202.7">&lt;Cage Code&gt;</text>
</g>
<g font-size="1.6">
<text x="187.1" y="37">3V3</text>
<text x="208.4" y="38.8">3V3</text>
<text x="226.2" y="38.8">3V3</text>
<text x="184.6" y="52.1" transform="rotate(-90 184.6 52.1)">2</text>
<text x="188.1" y="52.1" transform="rotate(-90 188.1 52.1)">1</text>
<text x="209.5" y="52.1" transform="rotate(-90 209.5 52.1)">2</text>
<text x="227.2" y="52.1" transform="rotate(-90 227.2 52.1)">2</text>
<text x="184.6" y="62.6" transform="rotate(-90 184.6 62.6)">4</text>
<text x="188.1" y="62.6" transform="rotate(-90 188.1 62.6)">3</text>
<text x="209.5" y="62.6" transform="rotate(-90 209.5 62.6)">1</text>
<text x="227.2" y="62.6" transform="rotate(-90 227.2 62.6)">1</text>
<text x="201.3" y="109">BC_IO[13..0]</text>
<text x="49.5" y="172.1">2</text>
<text x="49.5" y="173.9">4</text>
<text x="70.6" y="173.9">3</text>
<text x="70.6" y="172.1">1</text>
<text x="101.4" y="172.8">BC_I2C_SDA</text>
<text x="48.6" y="177.4">10</text>
<text x="49.5" y="175.6">9</text>
<text x="70.6" y="175.6">8</text>
<text x="70.6" y="177.4">11</text>
<text x="101.4" y="174.6">BC_I2C_SCL</text>
<text x="48.6" y="181">13</text>
<text x="49.5" y="182.8">5</text>
<text x="49.5" y="184.5">6</text>
<text x="83.9" y="181">3V3</text>
<text x="90.2" y="180.7">V_SW</text>
<text x="48.6" y="186.3">12</text>
<text x="94.3" y="191.7">NM</text>
<text x="33.7" y="195.4">GND</text>
<text x="42.5" y="195.4">GND</text>
<text x="101.9" y="193.4">14</text>
<text x="182.5" y="195.2">Designed:</text>
<text x="200.2" y="195.2">Approved:</text>
<text x="115.1" y="198.8">7</text>
<text x="182.3" y="200.4">Size</text>
<text x="187.6" y="200.4">BOM Doc No:</text>
<text x="281.1" y="198.8">Revision</text>
<text x="94.1" y="206.1">GND</text>
<text x="119" y="206.1">GND</text>
<text x="182.5" y="205.2">Design Created Date:</text>
<text x="183.7" y="207.3">Wednesday, June 12, 2013</text>
<text x="217" y="205">Sheet Created Date</text>
<text x="218.4" y="207">Tuesday, June 18, 2013</text>
<text x="248.2" y="205">Sheet Modified Date</text>
<text x="249.5" y="207.1">Thursday, August 01, 2013</text>
<text x="281.1" y="204.9">Sheet</text>
<text x="282.4" y="206.8">10</text>
<text x="286" y="206.8">of</text>
<text x="288.8" y="206.6">12</text>
</g>
<g font-size="1.6" fill="#000080">
<text x="179.6" y="45.9">R920</text>
<text x="179.6" y="47.7">1K</text>
<text x="190.3" y="45.9">R919</text>
<text x="190.3" y="47.7">1K</text>
<text x="211.6" y="45.9">R900</text>
<text x="211.6" y="47.7">3K</text>
<text x="222.3" y="45.9">R903</text>
<text x="222.3" y="47.7">2K</text>
<text x="211.6" y="53">LED900</text>
<text x="191.3" y="54.8">LED904</text>
<text x="191.3" y="56.9">LED_G_R</text>
<text x="213.4" y="58.3">YELLOW</text>
<text x="230.5" y="54.8">LED901</text>
<text x="230.5" y="56.9">BLUE</text>
<text x="112.1" y="134.1">BOARD CONTROLLER</text>
<text x="76.7" y="167.1">TPJ650</text>
<text x="84.7" y="167.1">TPJ651</text>
<text x="51.6" y="169.6">U650A</text>
<text x="37.4" y="186.4">R650</text>
<text x="37.4" y="188.1">1M</text>
<text x="61.9" y="190.6">TS3A4751</text>
<text x="87.2" y="188.1">R651</text>
<text x="87.2" y="189.9">0R</text>
<text x="94.3" y="188.1">R652</text>
<text x="94.3" y="189.9">0R</text>
<text x="104.9" y="190.8">U650B</text>
<text x="97.8" y="197">C650</text>
<text x="97.8" y="200.6">10N</text>
<text x="104.9" y="203.4">TS3A4751</text>
</g>
<g font-size="1.6" fill="#004040">
<text x="112.1" y="57.3">Board Controller</text>
<text x="183.2" y="86.1">TPH999</text>
</g>
<g font-size="1.6" fill="#00f">
<text x="183.3" y="54.4">R</text>
<text x="186.7" y="54.4">G</text>
</g>
<g font-size="1.6" fill="#f00">
<text x="73.7" y="66.2">DEBUG_#TRST_OUT</text>
<text x="73.7" y="71.5">DEBUG_TCK_SWCLK_OUT</text>
<text x="73.7" y="69.7">DEBUG_TMS_SWDIO_OUT</text>
<text x="73.7" y="67.9">DEBUG_TDI_OUT</text>
<text x="73.3" y="77">DEBUG_TMS_SWDIO_IN</text>
<text x="73.3" y="75.2">DEBUG_TDI_IN</text>
<text x="73.3" y="73.4">DEBUG_#TRST_IN</text>
<text x="73.3" y="82.3">DEBUG_TDO_SWO_IN</text>
<text x="73.3" y="78.8">DEBUG_TCK_SWCLK_IN</text>
<text x="73.3" y="80.6">DEBUG_#RESET_IN</text>
<text x="71.5" y="87.7">DEBUG_EXT_CABLE_ATTACH</text>
<text x="73.3" y="85.9">DEBUG_EXT_VDD_TARGET</text>
<text x="80" y="89.3">DEBUG_BUF_#OE</text>
<text x="73.7" y="91.1">DEBUG_TMS_SWDIO_#OE</text>
<text x="80.8" y="92.8">DEBUG_#RESET</text>
<text x="199.2" y="92.8">AEM_VMCU_ENABLE</text>
<text x="199.5" y="91.2">AEM_CTRL[3..0]</text>
<text x="73.7" y="96.4">DEBUG_DH_SW_ENABLE</text>
<text x="73.7" y="98.2">DEBUG_MCU_SW_ENABLE</text>
<text x="73.8" y="99.9">DEBUG_MCU_ISOLATE_#EN</text>
<text x="199.2" y="96.4">AEM_SENSE_VOLTAGE</text>
<text x="199.2" y="99.9">AEM_SENSE_CURRENT_RANGE2</text>
<text x="199.2" y="98.2">AEM_SENSE_CURRENT_RANGE1</text>
<text x="83.9" y="107.2">BC_UART_RX</text>
<text x="83.9" y="105.3">BC_UART_TX</text>
<text x="85.7" y="117.9">BC_UIF_PB0</text>
<text x="85.7" y="119.7">BC_UIF_PB1</text>
<text x="199.2" y="116">USBDM</text>
<text x="199.2" y="117.7">USBDP</text>
<text x="81.8" y="123.2">BC_UIF_PB_CON</text>
<text x="199.2" y="123.1">CTRLMCU_I2C_SDA</text>
<text x="199.2" y="124.8">CTRLMCU_I2C_SCL</text>
<text x="199.2" y="128.4">BC_I2C_EXP_EN</text>
<text x="2" y="172.8">CTRLMCU_I2C_SDA</text>
<text x="2" y="174.6">CTRLMCU_I2C_SCL</text>
<text x="4.8" y="181.7">BC_I2C_EXP_EN</text>
</g>
<g font-size="1.6" fill="#004080">
<text x="114.2" y="66.5">DEBUG_#TRST_OUT</text>
<text x="114.2" y="68.3">DEBUG_TDI_OUT</text>
<text x="114.2" y="70.1">DEBUG_TMS_SWDIO_OUT</text>
<text x="114.2" y="71.8">DEBUG_TCK_SWCLK_OUT</text>
<text x="158.2" y="71.8">LED_DEBUG_OUT</text>
<text x="159.8" y="68.3">LED_STATUS_G</text>
<text x="159.9" y="66.5">LED_STATUS_R</text>
<text x="114.2" y="73.6">DEBUG_#TRST_IN</text>
<text x="114.2" y="75.4">DEBUG_TDI_IN</text>
<text x="114.2" y="77.2">DEBUG_TMS_SWDIO_IN</text>
<text x="163.8" y="75.4">LED_JLINK</text>
<text x="114.2" y="79">DEBUG_TCK_SWCLK_IN</text>
<text x="114.2" y="80.7">DEBUG_#RESET_IN</text>
<text x="114.2" y="82.5">DEBUG_TDO_SWO_IN</text>
<text x="156.1" y="79">BOOTLOADER_HALT</text>
<text x="114.2" y="86.1">DEBUG_EXT_VDD_TARGET</text>
<text x="114.2" y="87.8">DEBUG_EXT_CABLE_ATTACH</text>
<text x="114.2" y="89.6">DEBUG_BUF_#OE</text>
<text x="114.2" y="93.2">DEBUG_#RESET</text>
<text x="114.2" y="91.4">DEBUG_TMS_SWDIO_#OE</text>
<text x="156" y="93.2">AEM_VMCU_ENABLE</text>
<text x="160.1" y="91.4">AEM_CTRL[3..0]</text>
<text x="114.2" y="96.7">DEBUG_DH_SW_ENABLE</text>
<text x="114.2" y="98.5">DEBUG_MCU_SW_ENABLE</text>
<text x="114.2" y="100.3">DEBUG_MCU_ISOLATE_#EN</text>
<text x="146.4" y="98.5">AEM_SENSE_CURRENT_RANGE1</text>
<text x="146.4" y="100.3">AEM_SENSE_CURRENT_RANGE2</text>
<text x="154" y="96.7">AEM_SENSE_VOLTAGE</text>
<text x="114.2" y="107.4">BC_UART_RX</text>
<text x="114.2" y="105.6">BC_UART_TX</text>
<text x="162.8" y="109.2">BC_IO[13..0]</text>
<text x="114.2" y="118.1">BC_UIF_PB0</text>
<text x="114.2" y="119.8">BC_UIF_PB1</text>
<text x="166.5" y="116.3">USBDM</text>
<text x="166.7" y="118.1">USBDP</text>
<text x="114.2" y="123.4">BC_UIF_PB_CON</text>
<text x="156.9" y="123.4">CTRLMCU_I2C_SDA</text>
<text x="157.1" y="125.2">CTRLMCU_I2C_SCL</text>
<text x="159.4" y="128.7">BC_I2C_EXP_EN</text>
<text x="52.5" y="173.2">COM1</text>
<text x="65.2" y="173.2">NO1</text>
<text x="52.5" y="175">COM2</text>
<text x="52.5" y="176.7">COM3</text>
<text x="52.5" y="178.5">COM4</text>
<text x="65.2" y="175">NO2</text>
<text x="65.2" y="176.7">NO3</text>
<text x="65.2" y="178.5">NO4</text>
<text x="52.5" y="182.1">IN1</text>
<text x="52.5" y="183.9">IN2</text>
<text x="52.5" y="185.6">IN3</text>
<text x="52.5" y="187.4">IN4</text>
<text x="105.8" y="194.5">V+</text>
<text x="109.4" y="199.9">GND</text>
</g>
</svg>
